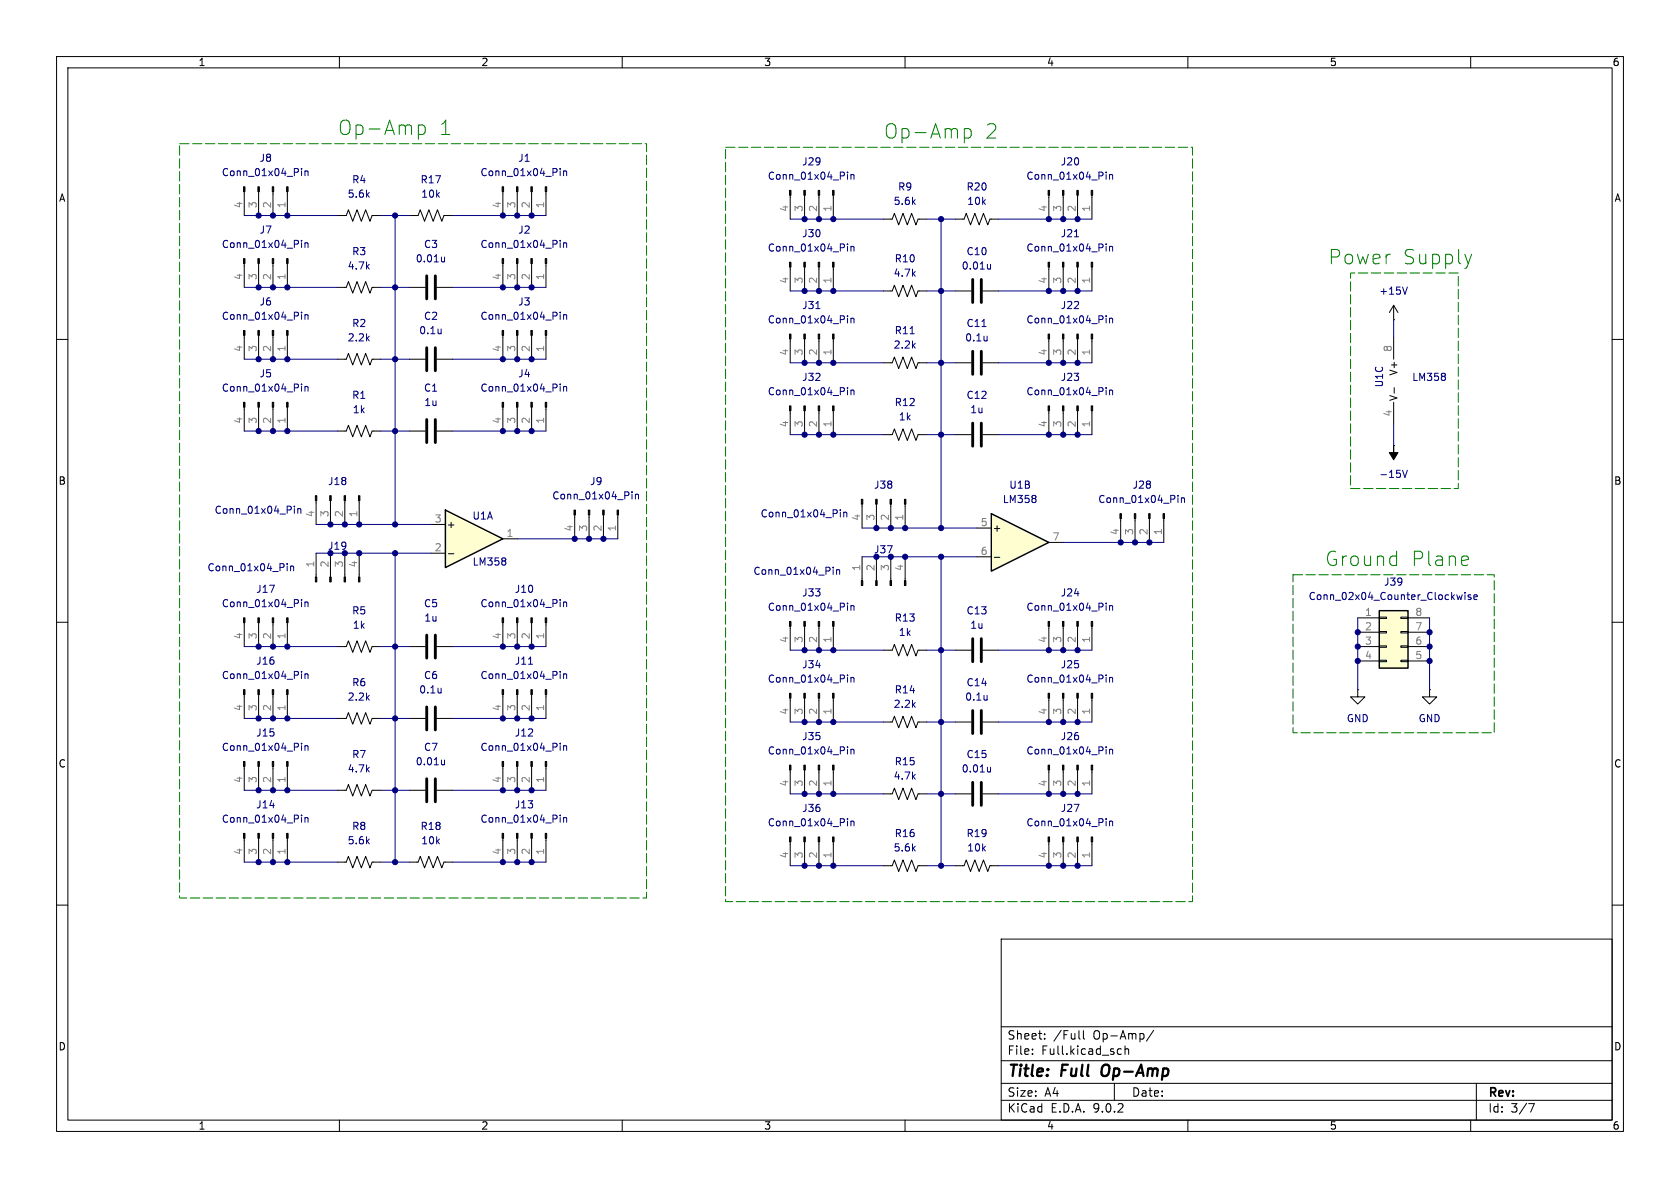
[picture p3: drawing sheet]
<svg xmlns="http://www.w3.org/2000/svg" width="297mm" height="210mm" viewBox="0 0 297 210" stroke-linecap="round" stroke-linejoin="round" font-family="sans-serif">
<g fill="none" stroke="#000" stroke-width=".18">
<path d="M10 10h277v190h-277zM12 12h273v186h-273zM60 10v2M110 10v2M160 10v2M210 10v2M260 10v2M43.2 46.6v4.2M43.2 59.3v4.2M45.7 46.6v4.2M45.7 59.3v4.2M48.3 46.6v4.2"/>
<path d="M48.3 59.3v4.2M50.8 46.6v4.2M50.8 59.3v4.2M72.4 50.8h2.8M77.2 50.8h2.8M88.9 46.6v4.2M88.9 59.3v4.2M91.4 46.6v4.2M91.4 59.3v4.2M94 46.6v4.2M94 59.3v4.2M96.5 46.6v4.2"/>
<path d="M96.5 59.3v4.2M10 60h2M72.4 63.5h2.8M72.4 76.2h2.8M77.2 63.5h2.8M77.2 76.2h2.8M88.9 72v4.2M91.4 72v4.2M94 72v4.2M96.5 72v4.2M246.4 78.7h.1M285 60h2"/>
<path d="M10 110h2M285 110h2M240 121.9v1.3h1.3l-1.3 1.3-1.2-1.3h1.2M240 121.9h.1M252.7 121.9v1.3h1.3l-1.3 1.3-1.2-1.3h1.2M252.7 121.9h.1M10 160h2M177 166h108v32h-108zM285 160h2M60 198v2M110 198v2M160 198v2"/>
<path d="M177 194.5h108M177 191.5h108M177 187.5h108M177 181.5h108M182.5 186.3v.1M182.5 185.5v.1M184.7 183.6v.1M184.7 182.8v.1M190.7 183.5l.3 .2M191.5 182.2v1.3l.2 .2M197 191.5v3M197.8 185.4l.4 .1"/>
<path d="M198.2 186.3l-.4 .1M198.9 185.5l.2-.1 .4 .1v.9M198.9 184.9v1.5M204 182.1l-1.3 2M210 198v2M260 198v2M261 191.5v6.5M270.2 195.1h1l-.6 1.5"/>
</g>
<path d="M194.9 188.5a1.5 1.5 0 0 0 0 1.6" fill="none" stroke="#000" stroke-width=".4"/>
<g fill="#000" stroke="#000" stroke-width=".18">
<path d="M43.1 58.4h.2v.9h-.2zM43.1 45.7h.2v.9h-.2zM45.6 58.4h.2v.9h-.2zM45.6 45.7h.2v.9h-.2zM48.1 58.4h.3v.9h-.3zM48.1 45.7h.3v.9h-.3zM50.7 58.4h.2v.9h-.2zM50.7 45.7h.2v.9h-.2zM88.8 58.4h.2v.9h-.2zM88.8 45.7h.2v.9h-.2zM91.3 58.4h.3v.9h-.3zM91.3 45.7h.3v.9h-.3z"/>
<path d="M93.9 58.4h.2v.9h-.2zM93.9 45.7h.2v.9h-.2zM96.4 58.4h.2v.9h-.2zM96.4 45.7h.2v.9h-.2zM88.8 71.1h.2v.9h-.2zM91.3 71.1h.3v.9h-.3zM93.9 71.1h.2v.9h-.2zM96.4 71.1h.2v.9h-.2zM246.4 78.7v1.3h.7l-.7 1.3-.8-1.3h.8z"/>
</g>
<g fill="none" stroke="#000084" stroke-width=".18">
<path d="M53.3 42.5v.1M53.3 42.9v.9M53.3 55.2v.1M53.3 55.6v.9M53.9 42.9v.9M53.9 55.6v.9M53.9 55.7l.2-.1 .3 .1 .1 .8M53.9 43l.2-.1 .3 .1 .1 .8M78 58.2v.8M78 58.9h-.1M78.6 45.5v.8M78.6 46.2l-.4 .1"/>
<path d="M99 42.5v.1M99 42.9v.9M99 55.2v.1M99 55.6v.9M99.6 55.7l.2-.1 .3 .1 .1 .8M99.6 42.9v.9M99.6 55.6v.9M99.6 43l.2-.1 .3 .1 .1 .8M99 67.9v.1M99 68.3v.9M99.6 68.3v.9M99.6 68.4l.2-.1 .3 .1 .1 .8"/>
<path d="M248 83.1l.4 1.3 .4-1.3"/>
</g>
<path d="M75.4 48.8v4M77 48.8v4M75.4 61.5v4M75.4 74.2v4M77 61.5v4M77 74.2v4" fill="none" stroke="#000" stroke-width=".51"/>
<path d="M243.8 108h5.1v10.1h-5.1z" fill="#fffed0"/>
<path d="M243.8 108h5.1v10.1h-5.1z" fill="none" stroke="#000" stroke-width=".25"/>
<g fill="none" stroke="#000" stroke-width=".18">
<path d="M43.2 33.9v4.2M45.7 33.9v4.2M48.3 33.9v4.2M50.8 33.9v4.2M59.7 38.1h1.5l.4-1 .8 2 .7-2 .8 2 .7-2 .8 2 .4-1h1.5M72.4 38.1h1.5l.4-1 .8 2 .7-2 .8 2 .7-2 .8 2 .4-1h1.5M59.7 50.8h1.5l.4-1 .8 2 .7-2 .8 2 .7-2 .8 2 .4-1h1.5M185.4 59.9v4.2M188 59.9v4.2M190.5 59.9v4.2M193 59.9v4.2M246.4 59.7v3.8"/>
<path d="M43.2 72v4.2M45.7 72v4.2M48.3 72v4.2M50.8 72v4.2M59.7 76.2h1.5l.4-1 .8 2 .7-2 .8 2 .7-2 .8 2 .4-1h1.5M59.7 63.5h1.5l.4-1 .8 2 .7-2 .8 2 .7-2 .8 2 .4-1h1.5M185.4 72.6v4.2M188 72.6v4.2M190.5 72.6v4.2M193 72.6v4.2M246.4 71.1v3.8M246.5 68.5v1"/>
<path d="M55.9 88.5v4.2M55.9 97.8v4.2M58.4 88.5v4.2M58.4 97.8v4.2M61 88.5v4.2M61 97.8v4.2M63.5 88.5v4.2M63.5 97.8v4.2M198.1 91.7v4.2M200.7 91.7v4.2M203.2 91.7v4.2M205.7 91.7v4.2"/>
<path d="M43.2 110.1v4.2M45.7 110.1v4.2M48.3 110.1v4.2M50.8 110.1v4.2M59.7 114.3h1.5l.4-1 .8 2 .7-2 .8 2 .7-2 .8 2 .4-1h1.5M72.4 114.3h2.8M77.2 114.3h2.8M139.7 110.7v4.2M142.2 110.7v4.2M144.8 110.7v4.2M147.3 110.7v4.2M156.2 114.9h1.5l.4-1 .8 2.1 .7-2.1 .8 2.1 .8-2.1 .7 2.1 .4-1.1h1.5"/>
<path d="M240 109.2h3.8M240 111.8h3.8M240 114.3h3.8M240 116.8h3.8M243.8 109.1h1.3v.2h-1.3zM243.8 111.6h1.3v.3h-1.3zM243.8 114.2h1.3v.2h-1.3zM243.8 116.7h1.3v.3h-1.3zM247.6 109.1h1.3v.2h-1.3zM247.6 111.6h1.3v.3h-1.3zM247.6 114.2h1.3v.2h-1.3zM247.6 116.7h1.3v.3h-1.3z"/>
<path d="M248.9 109.2h3.8M248.9 111.8h3.8M248.9 114.3h3.8M248.9 116.8h3.8M43.2 122.8v4.2M43.2 135.5v4.2M45.7 122.8v4.2M45.7 135.5v4.2M48.3 122.8v4.2M48.3 135.5v4.2M50.8 122.8v4.2M50.8 135.5v4.2"/>
<path d="M59.7 139.7h1.5l.4-1 .8 2 .7-2 .8 2 .7-2 .8 2 .4-1h1.5M59.7 127h1.5l.4-1 .8 2 .7-2 .8 2 .7-2 .8 2 .4-1h1.5M72.4 139.7h2.8M77.2 139.7h2.8M88.9 122.8v4.2M88.9 135.5v4.2M91.4 122.8v4.2M91.4 135.5v4.2M94 122.8v4.2M94 135.5v4.2M96.5 122.8v4.2M96.5 135.5v4.2"/>
<path d="M139.7 123.4v4.2M142.2 123.4v4.2M144.8 123.4v4.2M147.3 123.4v4.2M156.2 127.6h1.5l.4-1 .8 2.1 .7-2.1 .8 2.1 .8-2.1 .7 2.1 .4-1.1h1.5M43.2 148.2v4.2M45.7 148.2v4.2M48.3 148.2v4.2M50.8 148.2v4.2M59.7 152.4h1.5l.4-1 .8 2 .7-2 .8 2 .7-2 .8 2 .4-1h1.5M72.4 152.4h1.5l.4-1 .8 2 .7-2 .8 2 .7-2 .8 2 .4-1h1.5M88.9 148.2v4.2"/>
<path d="M91.4 148.2v4.2M94 148.2v4.2M96.5 148.2v4.2"/>
</g>
<g fill="none" stroke="#000084" stroke-width=".18">
<path d="M53.3 29.8v.1M53.3 30.2v.9M53.9 30.2v.9M53.9 30.3l.2-.1 .3 .1 .1 .8M195.5 55.8v.1M195.5 56.2v.9M196.2 56.2v.9M196.2 56.4l.1-.2 .3 .1 .1 .8M53.3 67.9v.1M53.3 68.3v.9M53.9 68.3v.9M53.9 68.4l.2-.1 .3 .1 .1 .8"/>
<path d="M195.5 68.5v.1M195.5 68.9v.9M196.2 68.9v.9M196.2 69.1l.1-.2 .3 .1 .1 .8M255.5 66.1v.3M255.5 66.6v.5M50.8 99.6v.2M52 89.5v.1M52 89.9v.8M52.6 89.9v.8M52.6 90l.2-.1 .3 .1 .1 .7M208.2 87.6v.1"/>
<path d="M208.2 88v.8M208.9 88v.8M208.9 88.1l.1-.1 .3 .1 .1 .7M50.8 100.1v.8M51.4 100.1v.8M51.4 100.2l.2-.1h.3v.8M53.3 106v.1M53.3 106.4v.9M53.3 118.7v.1M53.3 119.1v.9M53.9 106.4v.9M53.9 119.1v.9"/>
<path d="M53.9 106.5l.2-.1 .3 .1 .1 .8M53.9 119.2l.2-.1 .3 .1 .1 .8M99 118.7v.1M99 119.1v.9M99.6 119.1v.9M99.6 119.2l.2-.1 .3 .1 .1 .8M149.8 106.6v.1M149.8 107v.9M149.8 119.3v.1M149.8 119.7v.9M150.4 107v.9M150.4 119.7v.9"/>
<path d="M150.4 107.2l.2-.2 .3 .1 .1 .8M150.4 119.9l.2-.2 .3 .1 .1 .8M258.5 105.1l-.2 .9-.3-.6M259 104.7v.1M259 105.1v.9M260 105.2l-.3-.1-.2 .2 .1 .2 .4 .1v.3h-.5M260.6 105.6l.6-.2-.1-.2-.4-.1-.1 .2v.6h.5M53.3 131.4v.1M53.3 131.8v.9M53.9 131.8v.9M53.9 131.9l.2-.1 .3 .1 .1 .8M78.6 134.4v.8"/>
<path d="M78.6 135.1l-.4 .1M99 131.4v.1M99 131.8v.9M99.6 131.8v.9M99.6 131.9l.2-.1 .3 .1 .1 .8M53.3 144.1v.1M53.3 144.5v.9M53.9 144.5v.9M53.9 144.6l.2-.1 .3 .1 .1 .8M99 144.1v.1M99 144.5v.9M99.6 144.5v.9"/>
<path d="M99.6 144.6l.2-.1 .3 .1 .1 .8"/>
</g>
<g fill="#000" stroke="#000" stroke-width=".18">
<path d="M43.1 33h.2v.9h-.2zM45.6 33h.2v.9h-.2zM48.1 33h.3v.9h-.3zM50.7 33h.2v.9h-.2zM185.3 59.1h.2v.8h-.2zM187.8 59.1h.3v.8h-.3zM190.4 59.1h.2v.8h-.2zM192.9 59.1h.3v.8h-.3zM43.1 71.1h.2v.9h-.2zM45.6 71.1h.2v.9h-.2zM48.1 71.1h.3v.9h-.3zM50.7 71.1h.2v.9h-.2z"/>
<path d="M185.3 71.8h.2v.8h-.2zM187.8 71.8h.3v.8h-.3zM190.4 71.8h.2v.8h-.2zM192.9 71.8h.3v.8h-.3zM55.8 87.6h.2v.9h-.2zM58.3 87.6h.2v.9h-.2zM60.8 87.6h.3v.9h-.3zM63.4 87.6h.2v.9h-.2zM198 90.8h.2v.9h-.2zM200.5 90.8h.3v.9h-.3zM203.1 90.8h.2v.9h-.2zM205.6 90.8h.3v.9h-.3z"/>
<path d="M43.1 109.2h.2v.9h-.2zM45.6 109.2h.2v.9h-.2zM48.1 109.2h.3v.9h-.3zM50.7 109.2h.2v.9h-.2zM55.8 102h.2v.9h-.2zM58.3 102h.2v.9h-.2zM60.8 102h.3v.9h-.3zM63.4 102h.2v.9h-.2zM139.6 109.9h.2v.8h-.2zM142.1 109.9h.3v.8h-.3zM144.7 109.9h.2v.8h-.2zM147.2 109.9h.2v.8h-.2z"/>
<path d="M43.1 121.9h.2v.9h-.2zM43.1 134.6h.2v.9h-.2zM45.6 121.9h.2v.9h-.2zM45.6 134.6h.2v.9h-.2zM48.1 121.9h.3v.9h-.3zM48.1 134.6h.3v.9h-.3zM50.7 121.9h.2v.9h-.2zM50.7 134.6h.2v.9h-.2zM88.8 134.6h.2v.9h-.2zM88.8 121.9h.2v.9h-.2zM91.3 134.6h.3v.9h-.3zM91.3 121.9h.3v.9h-.3z"/>
<path d="M93.9 134.6h.2v.9h-.2zM93.9 121.9h.2v.9h-.2zM96.4 134.6h.2v.9h-.2zM96.4 121.9h.2v.9h-.2zM139.6 122.6h.2v.8h-.2zM142.1 122.6h.3v.8h-.3zM144.7 122.6h.2v.8h-.2zM147.2 122.6h.2v.8h-.2zM43.1 147.3h.2v.9h-.2zM45.6 147.3h.2v.9h-.2zM48.1 147.3h.3v.9h-.3zM50.7 147.3h.2v.9h-.2z"/>
<path d="M88.8 147.3h.2v.9h-.2zM91.3 147.3h.3v.9h-.3zM93.9 147.3h.2v.9h-.2zM96.4 147.3h.2v.9h-.2z"/>
</g>
<path d="M75.4 112.3v4M77 112.3v4M75.4 137.7v4M77 137.7v4" fill="none" stroke="#000" stroke-width=".51"/>
<path d="M93.4 117.4h.8" fill="none" stroke="#000080" stroke-width=".18"/>
<path d="M78.7 90.2l10.2 5.1-10.2 5z" fill="#fffed0"/>
<path d="M78.7 90.2l10.2 5.1-10.2 5z" fill="none" stroke="#000" stroke-width=".25"/>
<g fill="none" stroke="#000" stroke-width=".18">
<path d="M88.9 33.9v4.2M91.4 33.9v4.2M94 33.9v4.2M96.5 33.9v4.2M139.7 34.5v4.2M142.2 34.5v4.2M144.8 34.5v4.2M147.3 34.5v4.2M156.2 38.7h1.5l.4-1 .8 2.1 .7-2.1 .8 2.1 .8-2.1 .7 2.1 .4-1.1h1.5M168.9 38.7h1.5l.4-1 .8 2.1 .7-2.1 .8 2.1 .8-2.1 .7 2.1 .4-1.1h1.5M185.4 34.5v4.2M188 34.5v4.2"/>
<path d="M190.5 34.5v4.2M193 34.5v4.2M139.7 47.2v4.2M139.7 59.9v4.2M142.2 47.2v4.2M142.2 59.9v4.2M144.8 47.2v4.2M144.8 59.9v4.2M147.3 47.2v4.2M147.3 59.9v4.2M156.2 51.4h1.5l.4-1 .8 2.1 .7-2.1 .8 2.1 .8-2.1 .7 2.1 .4-1.1h1.5M168.9 51.4h2.8"/>
<path d="M173.7 51.4h2.8M185.4 47.2v4.2M188 47.2v4.2M190.5 47.2v4.2M193 47.2v4.2M246.4 56.5h.1M246.4 54l-.8 1.2M246.4 54l.7 1.2M246.4 54v2.5M139.7 72.6v4.2M142.2 72.6v4.2M144.8 72.6v4.2"/>
<path d="M147.3 72.6v4.2M156.2 76.8h1.5l.4-1 .8 2.1 .7-2.1 .8 2.1 .8-2.1 .7 2.1 .4-1.1h1.5M156.2 64.1h1.5l.4-1 .8 2.1 .7-2.1 .8 2.1 .8-2.1 .7 2.1 .4-1.1h1.5M168.9 76.8h2.8M168.9 64.1h2.8M173.7 76.8h2.8M173.7 64.1h2.8M76.2 92.7h2.5M76.2 97.8h2.5M79.3 97.9h.9M88.9 95.3h2.5M101.6 91v4.3"/>
<path d="M104.1 91v4.3M106.7 91v4.3M109.2 91v4.3M152.4 89.1v4.2M152.4 98.4v4.2M154.9 89.1v4.2M154.9 98.4v4.2M157.5 89.1v4.2M157.5 98.4v4.2M160 89.1v4.2M160 98.4v4.2M88.9 110.1v4.2"/>
<path d="M91.4 110.1v4.2M94 110.1v4.2M96.5 110.1v4.2M168.9 114.9h2.8M173.7 114.9h2.8M185.4 110.7v4.2M188 110.7v4.2M190.5 110.7v4.2M193 110.7v4.2M72.4 127h2.8M77.2 127h2.8M139.7 136.1v4.2"/>
<path d="M142.2 136.1v4.2M144.8 136.1v4.2M147.3 136.1v4.2M168.9 127.6h2.8M173.7 127.6h2.8M185.4 123.4v4.2M185.4 136.1v4.2M188 123.4v4.2M188 136.1v4.2M190.5 123.4v4.2M190.5 136.1v4.2M193 123.4v4.2"/>
<path d="M193 136.1v4.2M139.7 148.8v4.2M142.2 148.8v4.2M144.8 148.8v4.2M147.3 148.8v4.2M156.2 140.3h1.5l.4-1 .8 2.1 .7-2.1 .8 2.1 .8-2.1 .7 2.1 .4-1.1h1.5M156.2 153h1.5l.4-1 .8 2.1 .7-2.1 .8 2.1 .8-2.1 .7 2.1 .4-1.1h1.5M168.9 153h1.5l.4-1 .8 2.1 .7-2.1 .8 2.1 .8-2.1 .7 2.1 .4-1.1h1.5M168.9 140.3h2.8M173.7 140.3h2.8M185.4 148.8v4.2M188 148.8v4.2"/>
<path d="M190.5 148.8v4.2M193 148.8v4.2"/>
</g>
<g fill="none" stroke="#000084" stroke-width=".18">
<path d="M99 29.8v.1M99 30.2v.9M99.6 30.2v.9M99.6 30.3l.2-.1 .3 .1 .1 .8M149.8 30.4v.1M149.8 30.8v.9M150.4 30.8v.9M150.4 31l.2-.2 .3 .1 .1 .8M195.5 30.4v.1M195.5 30.8v.9M196.2 30.8v.9M196.2 31l.1-.2 .3 .1 .1 .8"/>
<path d="M149.8 43.1v.1M149.8 43.5v.9M149.8 55.8v.1M149.8 56.2v.9M150.4 43.5v.9M150.4 56.2v.9M150.4 43.7l.2-.2 .3 .1 .1 .8M150.4 56.4l.2-.2 .3 .1 .1 .8M174.5 59.4v.9M175.1 46.7v.9M175.1 47.4l-.4 .2M195.5 43.1v.1"/>
<path d="M195.5 43.5v.9M196.2 43.7l.1-.2 .3 .1 .1 .8M196.2 43.5v.9M248.8 50.7l-.4 1.3M149.8 68.5v.1M149.8 68.9v.9M150.4 68.9v.9M150.4 69.1l.2-.2 .3 .1 .1 .8M174.5 60.1l-.1 .1M89.4 98.7v.3M89.4 99.3v.5M111.7 86.9v.2"/>
<path d="M111.7 87.4v.8M112.3 87.4v.8M112.3 87.5l.2-.1h.3l.1 .8M148.6 90.1v.1M148.6 90.5v.9M149.2 90.5v.9M149.2 90.7l.1-.2 .3 .1 .1 .8M99 106v.1M99 106.4v.9M99.6 106.4v.9M99.6 106.5l.2-.1 .3 .1 .1 .8M147.3 100.3v.1"/>
<path d="M147.3 100.7v.8M147.9 100.7v.8M147.9 100.8l.2-.1 .3 .1v.7M195.5 106.6v.1M195.5 107v.9M195.5 119.3v.1M195.5 119.7v.9M196.2 107v.9M196.2 119.7v.9M196.2 107.2l.1-.2 .3 .1 .1 .8M196.2 119.9l.1-.2 .3 .1 .1 .8M78 121.7v.8"/>
<path d="M78 122.4h-.1M149.8 132v.1M149.8 132.4v.9M150.4 132.4v.9M150.4 132.6l.2-.2 .3 .1 .1 .8M174.5 122.9v.9M174.5 123.6l-.1 .1M175.1 135.6v.9M175.1 136.3l-.4 .2M195.5 132v.1M195.5 132.4v.9M196.2 132.6l.1-.2 .3 .1 .1 .8"/>
<path d="M196.2 132.4v.9M149.8 144.7v.1M149.8 145.1v.9M150.4 145.1v.9M150.4 145.3l.2-.2 .3 .1 .1 .8M195.5 144.7v.1M195.5 145.1v.9M196.2 145.3l.1-.2 .3 .1 .1 .8M196.2 145.1v.9"/>
</g>
<g fill="none" stroke="#000" stroke-width=".51">
<path d="M172 49.4v4.1M173.5 49.4v4.1M172 62.1v4.1M172 74.8v4.1M173.5 62.1v4.1M173.5 74.8v4.1M172 112.9v4.1M173.5 112.9v4.1M75.4 125v4M77 125v4M172 125.6v4.1M172 138.3v4.1"/>
<path d="M173.5 125.6v4.1M173.5 138.3v4.1"/>
</g>
<g fill="#000" stroke="#000" stroke-width=".18">
<path d="M88.8 33h.2v.9h-.2zM91.3 33h.3v.9h-.3zM93.9 33h.2v.9h-.2zM96.4 33h.2v.9h-.2zM139.6 33.7h.2v.8h-.2zM142.1 33.7h.3v.8h-.3zM144.7 33.7h.2v.8h-.2zM147.2 33.7h.2v.8h-.2zM185.3 33.7h.2v.8h-.2zM187.8 33.7h.3v.8h-.3zM190.4 33.7h.2v.8h-.2zM192.9 33.7h.3v.8h-.3z"/>
<path d="M139.6 59.1h.2v.8h-.2zM139.6 46.4h.2v.8h-.2zM142.1 59.1h.3v.8h-.3zM142.1 46.4h.3v.8h-.3zM144.7 59.1h.2v.8h-.2zM144.7 46.4h.2v.8h-.2zM147.2 59.1h.2v.8h-.2zM147.2 46.4h.2v.8h-.2zM185.3 46.4h.2v.8h-.2zM187.8 46.4h.3v.8h-.3zM190.4 46.4h.2v.8h-.2zM192.9 46.4h.3v.8h-.3z"/>
<path d="M139.6 71.8h.2v.8h-.2zM142.1 71.8h.3v.8h-.3zM144.7 71.8h.2v.8h-.2zM147.2 71.8h.2v.8h-.2zM101.5 90.2h.2v.8h-.2zM104 90.2h.3v.8h-.3zM106.6 90.2h.2v.8h-.2zM109.1 90.2h.2v.8h-.2zM152.3 88.3h.2v.8h-.2zM154.8 88.3h.3v.8h-.3zM157.4 88.3h.2v.8h-.2zM159.9 88.3h.2v.8h-.2z"/>
<path d="M88.8 109.2h.2v.9h-.2zM91.3 109.2h.3v.9h-.3zM93.9 109.2h.2v.9h-.2zM96.4 109.2h.2v.9h-.2zM152.3 102.6h.2v.9h-.2zM154.8 102.6h.3v.9h-.3zM157.4 102.6h.2v.9h-.2zM159.9 102.6h.2v.9h-.2zM185.3 109.9h.2v.8h-.2zM187.8 109.9h.3v.8h-.3zM190.4 109.9h.2v.8h-.2zM192.9 109.9h.3v.8h-.3z"/>
<path d="M139.6 135.3h.2v.8h-.2zM142.1 135.3h.3v.8h-.3zM144.7 135.3h.2v.8h-.2zM147.2 135.3h.2v.8h-.2zM185.3 135.3h.2v.8h-.2zM185.3 122.6h.2v.8h-.2zM187.8 135.3h.3v.8h-.3zM187.8 122.6h.3v.8h-.3zM190.4 135.3h.2v.8h-.2zM190.4 122.6h.2v.8h-.2zM192.9 135.3h.3v.8h-.3zM192.9 122.6h.3v.8h-.3z"/>
<path d="M139.6 148h.2v.8h-.2zM142.1 148h.3v.8h-.3zM144.7 148h.2v.8h-.2zM147.2 148h.2v.8h-.2zM185.3 148h.2v.8h-.2zM187.8 148h.3v.8h-.3zM190.4 148h.2v.8h-.2zM192.9 148h.3v.8h-.3z"/>
</g>
<path d="M144.2 54.6h.8M160.9 59h.7M173.6 57.7h.7M190 41.9h.7" fill="none" stroke="#000080" stroke-width=".18"/>
<path d="M175.3 90.8l10.1 5.1-10.1 5.1z" fill="#fffed0"/>
<path d="M175.3 90.8l10.1 5.1-10.1 5.1z" fill="none" stroke="#000" stroke-width=".25"/>
<path d="M172.7 93.3h2.6M172.7 98.4h2.6M175.8 98.5h1M185.4 95.9h2.6" fill="none" stroke="#000" stroke-width=".18"/>
<path d="M183.1 87.7v.3M183.1 88.2v.5" fill="none" stroke="#000084" stroke-width=".18"/>
<g fill="none" stroke="#000080" stroke-width=".18">
<path d="M43.2 38.1h16.5M67.3 38.1h5.1M69.8 38.1v54.6M80 38.1h16.5M139.7 38.7h16.5M163.8 38.7h5.1M166.4 38.7v54.6M176.5 38.7h16.5M43.2 50.8h16.5M67.3 50.8h5.1M80 50.8h16.5M139.7 51.4h16.5"/>
<path d="M163.8 51.4h5.1M176.5 51.4h16.5M246.4 56.5v3.2M43.2 76.2h16.5M43.2 63.5h16.5M67.3 76.2h5.1M67.3 63.5h5.1M80 76.2h16.5M80 63.5h16.5M139.7 76.8h16.5M139.7 64.1h16.5M163.8 76.8h5.1"/>
<path d="M163.8 64.1h5.1M176.5 76.8h16.5M176.5 64.1h16.5M246.4 74.9v3.8M55.9 97.8h2.5M55.9 92.7h20.3M61 97.8h15.2M69.8 97.8v54.6M91.4 95.3h17.8M152.4 93.3h20.3M152.4 98.4h2.5M157.5 98.4h15.2"/>
<path d="M166.4 98.4v54.6M188 95.9h17.7M43.2 114.3h16.5M67.3 114.3h5.1M80 114.3h16.5M139.7 114.9h16.5M163.8 114.9h5.1M176.5 114.9h16.5M240 109.2v12.7M252.7 109.2v12.7M43.2 127h16.5M43.2 139.7h16.5"/>
<path d="M67.3 127h5.1M67.3 139.7h5.1M80 127h16.5M80 139.7h16.5M139.7 127.6h16.5M163.8 127.6h5.1M176.5 127.6h16.5M43.2 152.4h16.5M67.3 152.4h5.1M80 152.4h16.5M139.7 153h16.5M139.7 140.3h16.5"/>
<path d="M163.8 153h5.1M163.8 140.3h5.1M176.5 153h16.5M176.5 140.3h16.5"/>
</g>
<path d="M74 22.2l.7-.1 .5 .5v.7l-.3 .4-.2 .1-.7-.1M170.5 22.8l.7-.1 .5 .5v.7l-.3 .4-.2 .1-.7-.1M260.2 44.9l-.6 1.7M259.5 98.4l.1 .5-1.2 .2" fill="none" stroke="#008000" stroke-width=".18"/>
<path d="M31.7 25.4h82.6v133.4h-82.6zM128.3 26h82.5v133.4h-82.5zM238.8 48.3h19v38.1h-19zM228.6 101.6h35.6v27.9h-35.6z" fill="none" stroke="#008000" stroke-width=".18" stroke-dasharray="1.7 .6"/>
<g fill="#000080" stroke="#000080" stroke-width=".18">
<circle cx="69.8" cy="38.1" r=".46"/>
<circle cx="88.9" cy="50.8" r=".46"/>
<circle cx="91.4" cy="50.8" r=".46"/>
<circle cx="88.9" cy="63.5" r=".46"/>
<circle cx="91.4" cy="63.5" r=".46"/>
<circle cx="94" cy="63.5" r=".46"/>
<circle cx="94" cy="50.8" r=".46"/>
<circle cx="45.7" cy="50.8" r=".46"/>
<circle cx="48.3" cy="50.8" r=".46"/>
<circle cx="50.8" cy="50.8" r=".46"/>
<circle cx="50.8" cy="38.1" r=".46"/>
<circle cx="69.8" cy="50.8" r=".46"/>
<circle cx="48.3" cy="38.1" r=".46"/>
<circle cx="45.7" cy="38.1" r=".46"/>
<circle cx="94" cy="38.1" r=".46"/>
<circle cx="91.4" cy="38.1" r=".46"/>
<circle cx="88.9" cy="38.1" r=".46"/>
<circle cx="106.7" cy="95.3" r=".46"/>
<circle cx="94" cy="76.2" r=".46"/>
<circle cx="101.6" cy="95.3" r=".46"/>
<circle cx="104.1" cy="95.3" r=".46"/>
<circle cx="48.3" cy="76.2" r=".46"/>
<circle cx="69.8" cy="63.5" r=".46"/>
<circle cx="50.8" cy="63.5" r=".46"/>
<circle cx="45.7" cy="63.5" r=".46"/>
<circle cx="48.3" cy="63.5" r=".46"/>
<circle cx="45.7" cy="152.4" r=".46"/>
<circle cx="48.3" cy="139.7" r=".46"/>
<circle cx="48.3" cy="152.4" r=".46"/>
<circle cx="45.7" cy="139.7" r=".46"/>
<circle cx="50.8" cy="139.7" r=".46"/>
<circle cx="69.8" cy="127" r=".46"/>
<circle cx="69.8" cy="139.7" r=".46"/>
<circle cx="50.8" cy="127" r=".46"/>
<circle cx="50.8" cy="114.3" r=".46"/>
<circle cx="48.3" cy="114.3" r=".46"/>
<circle cx="45.7" cy="127" r=".46"/>
<circle cx="48.3" cy="127" r=".46"/>
<circle cx="45.7" cy="114.3" r=".46"/>
<circle cx="50.8" cy="152.4" r=".46"/>
<circle cx="91.4" cy="76.2" r=".46"/>
<circle cx="88.9" cy="76.2" r=".46"/>
<circle cx="69.8" cy="76.2" r=".46"/>
<circle cx="61" cy="92.7" r=".46"/>
<circle cx="45.7" cy="76.2" r=".46"/>
<circle cx="58.4" cy="92.7" r=".46"/>
<circle cx="50.8" cy="76.2" r=".46"/>
<circle cx="69.8" cy="92.7" r=".46"/>
<circle cx="63.5" cy="97.8" r=".46"/>
<circle cx="63.5" cy="92.7" r=".46"/>
<circle cx="88.9" cy="127" r=".46"/>
<circle cx="94" cy="127" r=".46"/>
<circle cx="91.4" cy="127" r=".46"/>
<circle cx="94" cy="114.3" r=".46"/>
<circle cx="91.4" cy="114.3" r=".46"/>
<circle cx="94" cy="139.7" r=".46"/>
<circle cx="88.9" cy="139.7" r=".46"/>
<circle cx="91.4" cy="139.7" r=".46"/>
<circle cx="69.8" cy="152.4" r=".46"/>
<circle cx="91.4" cy="152.4" r=".46"/>
<circle cx="88.9" cy="152.4" r=".46"/>
<circle cx="94" cy="152.4" r=".46"/>
<circle cx="88.9" cy="114.3" r=".46"/>
<circle cx="58.4" cy="97.8" r=".46"/>
<circle cx="61" cy="97.8" r=".46"/>
<circle cx="69.8" cy="97.8" r=".46"/>
<circle cx="69.8" cy="114.3" r=".46"/>
<circle cx="166.4" cy="153" r=".46"/>
<circle cx="185.4" cy="153" r=".46"/>
<circle cx="185.4" cy="140.3" r=".46"/>
<circle cx="190.5" cy="140.3" r=".46"/>
<circle cx="188" cy="140.3" r=".46"/>
<circle cx="185.4" cy="127.6" r=".46"/>
<circle cx="188" cy="127.6" r=".46"/>
<circle cx="190.5" cy="127.6" r=".46"/>
<circle cx="188" cy="153" r=".46"/>
<circle cx="190.5" cy="153" r=".46"/>
<circle cx="166.4" cy="140.3" r=".46"/>
<circle cx="142.2" cy="64.1" r=".46"/>
<circle cx="147.3" cy="64.1" r=".46"/>
<circle cx="144.8" cy="64.1" r=".46"/>
<circle cx="142.2" cy="38.7" r=".46"/>
<circle cx="142.2" cy="51.4" r=".46"/>
<circle cx="147.3" cy="51.4" r=".46"/>
<circle cx="144.8" cy="51.4" r=".46"/>
<circle cx="144.8" cy="38.7" r=".46"/>
<circle cx="166.4" cy="64.1" r=".46"/>
<circle cx="147.3" cy="76.8" r=".46"/>
<circle cx="144.8" cy="76.8" r=".46"/>
<circle cx="142.2" cy="76.8" r=".46"/>
<circle cx="142.2" cy="114.9" r=".46"/>
<circle cx="147.3" cy="114.9" r=".46"/>
<circle cx="154.9" cy="98.4" r=".46"/>
<circle cx="144.8" cy="114.9" r=".46"/>
<circle cx="154.9" cy="93.3" r=".46"/>
<circle cx="157.5" cy="93.3" r=".46"/>
<circle cx="157.5" cy="98.4" r=".46"/>
<circle cx="142.2" cy="127.6" r=".46"/>
<circle cx="144.8" cy="127.6" r=".46"/>
<circle cx="160" cy="98.4" r=".46"/>
<circle cx="160" cy="93.3" r=".46"/>
<circle cx="252.7" cy="111.8" r=".46"/>
<circle cx="252.7" cy="114.3" r=".46"/>
<circle cx="252.7" cy="116.8" r=".46"/>
<circle cx="190.5" cy="51.4" r=".46"/>
<circle cx="188" cy="51.4" r=".46"/>
<circle cx="190.5" cy="64.1" r=".46"/>
<circle cx="185.4" cy="51.4" r=".46"/>
<circle cx="198.1" cy="95.9" r=".46"/>
<circle cx="240" cy="116.8" r=".46"/>
<circle cx="240" cy="114.3" r=".46"/>
<circle cx="240" cy="111.8" r=".46"/>
<circle cx="200.7" cy="95.9" r=".46"/>
<circle cx="203.2" cy="95.9" r=".46"/>
<circle cx="166.4" cy="51.4" r=".46"/>
<circle cx="147.3" cy="38.7" r=".46"/>
<circle cx="166.4" cy="38.7" r=".46"/>
<circle cx="166.4" cy="76.8" r=".46"/>
<circle cx="188" cy="38.7" r=".46"/>
<circle cx="190.5" cy="38.7" r=".46"/>
<circle cx="185.4" cy="38.7" r=".46"/>
<circle cx="166.4" cy="98.4" r=".46"/>
<circle cx="190.5" cy="76.8" r=".46"/>
<circle cx="166.4" cy="93.3" r=".46"/>
<circle cx="166.4" cy="114.9" r=".46"/>
<circle cx="188" cy="76.8" r=".46"/>
<circle cx="188" cy="64.1" r=".46"/>
<circle cx="185.4" cy="64.1" r=".46"/>
<circle cx="185.4" cy="76.8" r=".46"/>
<circle cx="166.4" cy="127.6" r=".46"/>
<circle cx="185.4" cy="114.9" r=".46"/>
<circle cx="190.5" cy="114.9" r=".46"/>
<circle cx="188" cy="114.9" r=".46"/>
<circle cx="144.8" cy="153" r=".46"/>
<circle cx="144.8" cy="140.3" r=".46"/>
<circle cx="142.2" cy="153" r=".46"/>
<circle cx="142.2" cy="140.3" r=".46"/>
<circle cx="147.3" cy="153" r=".46"/>
<circle cx="147.3" cy="127.6" r=".46"/>
<circle cx="147.3" cy="140.3" r=".46"/>
</g>
<g font-size="3.5" fill="#008000">
<text x="59.7" y="24.1">Op-Amp</text>
<text x="77.6" y="24.1">1</text>
<text x="156.2" y="24.7">Op-Amp</text>
<text x="174.1" y="24.7">2</text>
<text x="234.8" y="47">Power</text>
<text x="247.9" y="47">Supply</text>
<text x="234.2" y="100.3">Ground</text>
<text x="249.4" y="100.3">Plane</text>
</g>
<g font-size="2.8">
<text x="178" y="190.9">Title:</text>
<text x="187.7" y="190.9">Full</text>
<text x="195.6" y="190.9">Op-Amp</text>
</g>
<g font-size="2.1">
<text x="178" y="184">Sheet:</text>
<text x="186.2" y="184">/Full</text>
<text x="193.3" y="184">Op-Amp/</text>
<text x="178" y="186.7">File:</text>
<text x="184.1" y="186.7">Full.kicad_sch</text>
<text x="178" y="196.9">KiCad</text>
<text x="178" y="194.1">Size:</text>
<text x="184.7" y="194.1">A4</text>
<text x="185.7" y="196.9">E.D.A.</text>
<text x="193.3" y="196.9">9.0.2</text>
<text x="200" y="194.1">Date:</text>
<text x="263" y="194.3">Rev:</text>
<text x="263" y="196.9">Id:</text>
<text x="267.1" y="196.9">3/7</text>
</g>
<g font-size="1.8">
<text x="35" y="11.9">1</text>
<text x="85" y="11.9">2</text>
<text x="135" y="11.9">3</text>
<text x="185" y="11.9">4</text>
<text x="235" y="11.9">5</text>
<text x="285" y="11.9">6</text>
<text x="10.3" y="35.9">A</text>
<text x="285.3" y="35.9">A</text>
<text x="247.2" y="71" transform="rotate(-90 247.2 71)">V-</text>
<text x="247.2" y="66.5" transform="rotate(-90 247.2 66.5)">V+</text>
<text x="10.3" y="85.9">B</text>
<text x="285.3" y="85.9">B</text>
<text x="78.9" y="93.6">+</text>
<text x="175.4" y="94.2">+</text>
<text x="10.3" y="135.9">C</text>
<text x="285.3" y="135.9">C</text>
<text x="10.3" y="185.9">D</text>
<text x="285.3" y="185.9">D</text>
<text x="35" y="199.9">1</text>
<text x="85" y="199.9">2</text>
<text x="135" y="199.9">3</text>
<text x="185" y="199.9">4</text>
<text x="235" y="199.9">5</text>
<text x="285" y="199.9">6</text>
</g>
<g font-size="1.8" fill="#000080">
<text x="45.8" y="28.8">J8</text>
<text x="91.5" y="28.8">J1</text>
<text x="141.7" y="29.4">J29</text>
<text x="187.4" y="29.4">J20</text>
<text x="62.2" y="32.6">R4</text>
<text x="74.3" y="32.6">R17</text>
<text x="158.7" y="33.9">R9</text>
<text x="170.8" y="33.9">R20</text>
<text x="45.8" y="41.5">J7</text>
<text x="91.5" y="41.5">J2</text>
<text x="62.2" y="45.3">R3</text>
<text x="74.9" y="44">C3</text>
<text x="141.7" y="42.1">J30</text>
<text x="158.1" y="46.6">R10</text>
<text x="170.8" y="45.3">C10</text>
<text x="187.4" y="42.1">J21</text>
<text x="45.8" y="54.2">J6</text>
<text x="62.2" y="58">R2</text>
<text x="74.9" y="56.7">C2</text>
<text x="91.5" y="54.2">J3</text>
<text x="141.7" y="54.8">J31</text>
<text x="158.1" y="59.3">R11</text>
<text x="170.8" y="58">C11</text>
<text x="187.4" y="54.8">J22</text>
<text x="45.8" y="66.9">J5</text>
<text x="62.2" y="70.7">R1</text>
<text x="74.9" y="69.4">C1</text>
<text x="91.5" y="66.9">J4</text>
<text x="141.7" y="67.5">J32</text>
<text x="158.1" y="72">R12</text>
<text x="170.8" y="70.7">C12</text>
<text x="187.4" y="67.5">J23</text>
<text x="244.7" y="68.6" transform="rotate(-90 244.7 68.6)">U1C</text>
<text x="57.9" y="86">J18</text>
<text x="104.2" y="86">J9</text>
<text x="154.4" y="86.6">J38</text>
<text x="178.3" y="86.6">U1B</text>
<text x="200.1" y="86.6">J28</text>
<text x="83.4" y="92">U1A</text>
<text x="57.9" y="97.4">J19</text>
<text x="154.4" y="98">J37</text>
<text x="45.2" y="105">J17</text>
<text x="74.9" y="107.5">C5</text>
<text x="90.9" y="105">J10</text>
<text x="141.7" y="105.6">J33</text>
<text x="187.4" y="105.6">J24</text>
<text x="244.6" y="103.7">J39</text>
<text x="62.2" y="108.8">R5</text>
<text x="158.1" y="110.1">R13</text>
<text x="170.8" y="108.8">C13</text>
<text x="45.2" y="117.7">J16</text>
<text x="90.9" y="117.7">J11</text>
<text x="141.7" y="118.3">J34</text>
<text x="187.4" y="118.3">J25</text>
<text x="62.2" y="121.5">R6</text>
<text x="74.9" y="120.2">C6</text>
<text x="158.1" y="122.8">R14</text>
<text x="170.8" y="121.5">C14</text>
<text x="45.2" y="130.4">J15</text>
<text x="90.9" y="130.4">J12</text>
<text x="141.7" y="131">J35</text>
<text x="187.4" y="131">J26</text>
<text x="62.2" y="134.2">R7</text>
<text x="74.9" y="132.9">C7</text>
<text x="158.1" y="135.5">R15</text>
<text x="170.8" y="134.2">C15</text>
<text x="45.2" y="143.1">J14</text>
<text x="90.9" y="143.1">J13</text>
<text x="141.7" y="143.7">J36</text>
<text x="187.4" y="143.7">J27</text>
<text x="62.2" y="146.9">R8</text>
<text x="74.3" y="146.9">R18</text>
<text x="158.1" y="148.2">R16</text>
<text x="170.8" y="148.2">R19</text>
</g>
<g font-size="1.8" fill="#000084">
<text x="39.1" y="31.3">Conn_01x04_Pin</text>
<text x="61.4" y="35.2">5.6k</text>
<text x="74.4" y="35.2">10k</text>
<text x="84.8" y="31.3">Conn_01x04_Pin</text>
<text x="135.6" y="32">Conn_01x04_Pin</text>
<text x="181.4" y="32">Conn_01x04_Pin</text>
<text x="157.9" y="36.4">5.6k</text>
<text x="170.9" y="36.4">10k</text>
<text x="39.1" y="44">Conn_01x04_Pin</text>
<text x="61.4" y="47.9">4.7k</text>
<text x="73.4" y="46.6">0.01u</text>
<text x="84.8" y="44">Conn_01x04_Pin</text>
<text x="135.6" y="44.7">Conn_01x04_Pin</text>
<text x="169.9" y="47.9">0.01u</text>
<text x="181.4" y="44.7">Conn_01x04_Pin</text>
<text x="157.9" y="49.1">4.7k</text>
<text x="243.7" y="52.3">+15V</text>
<text x="39.1" y="56.7">Conn_01x04_Pin</text>
<text x="74" y="59.3">0.1u</text>
<text x="84.8" y="56.7">Conn_01x04_Pin</text>
<text x="135.6" y="57.4">Conn_01x04_Pin</text>
<text x="181.4" y="57.4">Conn_01x04_Pin</text>
<text x="61.4" y="60.6">2.2k</text>
<text x="157.9" y="61.8">2.2k</text>
<text x="170.5" y="60.6">0.1u</text>
<text x="39.1" y="69.4">Conn_01x04_Pin</text>
<text x="74.9" y="72">1u</text>
<text x="84.8" y="69.4">Conn_01x04_Pin</text>
<text x="135.6" y="70.1">Conn_01x04_Pin</text>
<text x="181.4" y="70.1">Conn_01x04_Pin</text>
<text x="249.6" y="67.5">LM358</text>
<text x="62.3" y="73.3">1k</text>
<text x="158.8" y="74.5">1k</text>
<text x="171.4" y="73.3">1u</text>
<text x="97.5" y="88.5">Conn_01x04_Pin</text>
<text x="177.2" y="89.1">LM358</text>
<text x="194.1" y="89.1">Conn_01x04_Pin</text>
<text x="243.7" y="84.7">-15V</text>
<text x="37.8" y="91">Conn_01x04_Pin</text>
<text x="134.4" y="91.7">Conn_01x04_Pin</text>
<text x="36.6" y="101.2">Conn_01x04_Pin</text>
<text x="83.5" y="100.2">LM358</text>
<text x="133.1" y="101.8">Conn_01x04_Pin</text>
<text x="39.1" y="107.5">Conn_01x04_Pin</text>
<text x="84.8" y="107.5">Conn_01x04_Pin</text>
<text x="231.3" y="106.3">Conn_02x04_Counter_Clockwise</text>
<text x="62.3" y="111.4">1k</text>
<text x="74.9" y="110.1">1u</text>
<text x="135.6" y="108.2">Conn_01x04_Pin</text>
<text x="158.8" y="112.6">1k</text>
<text x="171.4" y="111.4">1u</text>
<text x="181.4" y="108.2">Conn_01x04_Pin</text>
<text x="39.1" y="120.2">Conn_01x04_Pin</text>
<text x="61.4" y="124.1">2.2k</text>
<text x="74" y="122.8">0.1u</text>
<text x="84.8" y="120.2">Conn_01x04_Pin</text>
<text x="135.6" y="120.9">Conn_01x04_Pin</text>
<text x="157.9" y="125.3">2.2k</text>
<text x="170.5" y="124.1">0.1u</text>
<text x="181.4" y="120.9">Conn_01x04_Pin</text>
<text x="238" y="127.9">GND</text>
<text x="250.7" y="127.9">GND</text>
<text x="39.1" y="132.9">Conn_01x04_Pin</text>
<text x="61.4" y="136.8">4.7k</text>
<text x="73.4" y="135.5">0.01u</text>
<text x="84.8" y="132.9">Conn_01x04_Pin</text>
<text x="135.6" y="133.6">Conn_01x04_Pin</text>
<text x="169.9" y="136.8">0.01u</text>
<text x="181.4" y="133.6">Conn_01x04_Pin</text>
<text x="157.9" y="138">4.7k</text>
<text x="39.1" y="145.6">Conn_01x04_Pin</text>
<text x="61.4" y="149.5">5.6k</text>
<text x="74.4" y="149.5">10k</text>
<text x="84.8" y="145.6">Conn_01x04_Pin</text>
<text x="135.6" y="146.3">Conn_01x04_Pin</text>
<text x="181.4" y="146.3">Conn_01x04_Pin</text>
<text x="157.9" y="150.7">5.6k</text>
<text x="170.9" y="150.7">10k</text>
</g>
<g font-size="1.8" fill="#808080">
<text x="42.9" y="36.9" transform="rotate(-90 42.9 36.9)">4</text>
<text x="45.5" y="36.9" transform="rotate(-90 45.5 36.9)">3</text>
<text x="48" y="36.9" transform="rotate(-90 48 36.9)">2</text>
<text x="50.5" y="36.9" transform="rotate(-90 50.5 36.9)">1</text>
<text x="88.6" y="36.9" transform="rotate(-90 88.6 36.9)">4</text>
<text x="91.2" y="36.9" transform="rotate(-90 91.2 36.9)">3</text>
<text x="93.7" y="36.9" transform="rotate(-90 93.7 36.9)">2</text>
<text x="96.3" y="36.9" transform="rotate(-90 96.3 36.9)">1</text>
<text x="139.4" y="37.5" transform="rotate(-90 139.4 37.5)">4</text>
<text x="142" y="37.5" transform="rotate(-90 142 37.5)">3</text>
<text x="144.5" y="37.5" transform="rotate(-90 144.5 37.5)">2</text>
<text x="147.1" y="37.5" transform="rotate(-90 147.1 37.5)">1</text>
<text x="185.2" y="37.5" transform="rotate(-90 185.2 37.5)">4</text>
<text x="187.7" y="37.5" transform="rotate(-90 187.7 37.5)">3</text>
<text x="190.2" y="37.5" transform="rotate(-90 190.2 37.5)">2</text>
<text x="192.8" y="37.5" transform="rotate(-90 192.8 37.5)">1</text>
<text x="42.9" y="49.6" transform="rotate(-90 42.9 49.6)">4</text>
<text x="45.5" y="49.6" transform="rotate(-90 45.5 49.6)">3</text>
<text x="48" y="49.6" transform="rotate(-90 48 49.6)">2</text>
<text x="50.5" y="49.6" transform="rotate(-90 50.5 49.6)">1</text>
<text x="88.6" y="49.6" transform="rotate(-90 88.6 49.6)">4</text>
<text x="91.2" y="49.6" transform="rotate(-90 91.2 49.6)">3</text>
<text x="93.7" y="49.6" transform="rotate(-90 93.7 49.6)">2</text>
<text x="96.3" y="49.6" transform="rotate(-90 96.3 49.6)">1</text>
<text x="139.4" y="50.2" transform="rotate(-90 139.4 50.2)">4</text>
<text x="142" y="50.2" transform="rotate(-90 142 50.2)">3</text>
<text x="144.5" y="50.2" transform="rotate(-90 144.5 50.2)">2</text>
<text x="147.1" y="50.2" transform="rotate(-90 147.1 50.2)">1</text>
<text x="185.2" y="50.2" transform="rotate(-90 185.2 50.2)">4</text>
<text x="187.7" y="50.2" transform="rotate(-90 187.7 50.2)">3</text>
<text x="190.2" y="50.2" transform="rotate(-90 190.2 50.2)">2</text>
<text x="192.8" y="50.2" transform="rotate(-90 192.8 50.2)">1</text>
<text x="42.9" y="62.3" transform="rotate(-90 42.9 62.3)">4</text>
<text x="45.5" y="62.3" transform="rotate(-90 45.5 62.3)">3</text>
<text x="48" y="62.3" transform="rotate(-90 48 62.3)">2</text>
<text x="50.5" y="62.3" transform="rotate(-90 50.5 62.3)">1</text>
<text x="88.6" y="62.3" transform="rotate(-90 88.6 62.3)">4</text>
<text x="91.2" y="62.3" transform="rotate(-90 91.2 62.3)">3</text>
<text x="93.7" y="62.3" transform="rotate(-90 93.7 62.3)">2</text>
<text x="96.3" y="62.3" transform="rotate(-90 96.3 62.3)">1</text>
<text x="139.4" y="62.9" transform="rotate(-90 139.4 62.9)">4</text>
<text x="142" y="62.9" transform="rotate(-90 142 62.9)">3</text>
<text x="144.5" y="62.9" transform="rotate(-90 144.5 62.9)">2</text>
<text x="147.1" y="62.9" transform="rotate(-90 147.1 62.9)">1</text>
<text x="185.2" y="62.9" transform="rotate(-90 185.2 62.9)">4</text>
<text x="187.7" y="62.9" transform="rotate(-90 187.7 62.9)">3</text>
<text x="190.2" y="62.9" transform="rotate(-90 190.2 62.9)">2</text>
<text x="192.8" y="62.9" transform="rotate(-90 192.8 62.9)">1</text>
<text x="246.1" y="62.3" transform="rotate(-90 246.1 62.3)">8</text>
<text x="42.9" y="75" transform="rotate(-90 42.9 75)">4</text>
<text x="45.5" y="75" transform="rotate(-90 45.5 75)">3</text>
<text x="48" y="75" transform="rotate(-90 48 75)">2</text>
<text x="50.5" y="75" transform="rotate(-90 50.5 75)">1</text>
<text x="88.6" y="75" transform="rotate(-90 88.6 75)">4</text>
<text x="91.2" y="75" transform="rotate(-90 91.2 75)">3</text>
<text x="93.7" y="75" transform="rotate(-90 93.7 75)">2</text>
<text x="96.3" y="75" transform="rotate(-90 96.3 75)">1</text>
<text x="139.4" y="75.6" transform="rotate(-90 139.4 75.6)">4</text>
<text x="142" y="75.6" transform="rotate(-90 142 75.6)">3</text>
<text x="144.5" y="75.6" transform="rotate(-90 144.5 75.6)">2</text>
<text x="147.1" y="75.6" transform="rotate(-90 147.1 75.6)">1</text>
<text x="185.2" y="75.6" transform="rotate(-90 185.2 75.6)">4</text>
<text x="187.7" y="75.6" transform="rotate(-90 187.7 75.6)">3</text>
<text x="190.2" y="75.6" transform="rotate(-90 190.2 75.6)">2</text>
<text x="192.8" y="75.6" transform="rotate(-90 192.8 75.6)">1</text>
<text x="246.1" y="73.7" transform="rotate(-90 246.1 73.7)">4</text>
<text x="55.6" y="91.5" transform="rotate(-90 55.6 91.5)">4</text>
<text x="58.2" y="91.5" transform="rotate(-90 58.2 91.5)">3</text>
<text x="60.7" y="91.5" transform="rotate(-90 60.7 91.5)">2</text>
<text x="63.2" y="91.5" transform="rotate(-90 63.2 91.5)">1</text>
<text x="76.8" y="92.5">3</text>
<text x="89.5" y="95">1</text>
<text x="101.3" y="94.1" transform="rotate(-90 101.3 94.1)">4</text>
<text x="103.9" y="94.1" transform="rotate(-90 103.9 94.1)">3</text>
<text x="106.4" y="94.1" transform="rotate(-90 106.4 94.1)">2</text>
<text x="109" y="94.1" transform="rotate(-90 109 94.1)">1</text>
<text x="152.1" y="92.1" transform="rotate(-90 152.1 92.1)">4</text>
<text x="154.7" y="92.1" transform="rotate(-90 154.7 92.1)">3</text>
<text x="157.2" y="92.1" transform="rotate(-90 157.2 92.1)">2</text>
<text x="159.8" y="92.1" transform="rotate(-90 159.8 92.1)">1</text>
<text x="173.3" y="93.1">5</text>
<text x="186" y="95.6">7</text>
<text x="197.9" y="94.7" transform="rotate(-90 197.9 94.7)">4</text>
<text x="200.4" y="94.7" transform="rotate(-90 200.4 94.7)">3</text>
<text x="202.9" y="94.7" transform="rotate(-90 202.9 94.7)">2</text>
<text x="205.5" y="94.7" transform="rotate(-90 205.5 94.7)">1</text>
<text x="55.6" y="100.4" transform="rotate(-90 55.6 100.4)">1</text>
<text x="58.2" y="100.4" transform="rotate(-90 58.2 100.4)">2</text>
<text x="60.7" y="100.4" transform="rotate(-90 60.7 100.4)">3</text>
<text x="63.2" y="100.4" transform="rotate(-90 63.2 100.4)">4</text>
<text x="76.8" y="97.5">2</text>
<text x="152.1" y="101" transform="rotate(-90 152.1 101)">1</text>
<text x="154.7" y="101" transform="rotate(-90 154.7 101)">2</text>
<text x="157.2" y="101" transform="rotate(-90 157.2 101)">3</text>
<text x="159.8" y="101" transform="rotate(-90 159.8 101)">4</text>
<text x="173.3" y="98.2">6</text>
<text x="42.9" y="113.1" transform="rotate(-90 42.9 113.1)">4</text>
<text x="45.5" y="113.1" transform="rotate(-90 45.5 113.1)">3</text>
<text x="48" y="113.1" transform="rotate(-90 48 113.1)">2</text>
<text x="50.5" y="113.1" transform="rotate(-90 50.5 113.1)">1</text>
<text x="88.6" y="113.1" transform="rotate(-90 88.6 113.1)">4</text>
<text x="91.2" y="113.1" transform="rotate(-90 91.2 113.1)">3</text>
<text x="93.7" y="113.1" transform="rotate(-90 93.7 113.1)">2</text>
<text x="96.3" y="113.1" transform="rotate(-90 96.3 113.1)">1</text>
<text x="139.4" y="113.7" transform="rotate(-90 139.4 113.7)">4</text>
<text x="142" y="113.7" transform="rotate(-90 142 113.7)">3</text>
<text x="144.5" y="113.7" transform="rotate(-90 144.5 113.7)">2</text>
<text x="147.1" y="113.7" transform="rotate(-90 147.1 113.7)">1</text>
<text x="185.2" y="113.7" transform="rotate(-90 185.2 113.7)">4</text>
<text x="187.7" y="113.7" transform="rotate(-90 187.7 113.7)">3</text>
<text x="190.2" y="113.7" transform="rotate(-90 190.2 113.7)">2</text>
<text x="192.8" y="113.7" transform="rotate(-90 192.8 113.7)">1</text>
<text x="241.2" y="109">1</text>
<text x="241.2" y="111.5">2</text>
<text x="250.1" y="109">8</text>
<text x="250.1" y="111.5">7</text>
<text x="241.2" y="114">3</text>
<text x="241.2" y="116.6">4</text>
<text x="250.1" y="114">6</text>
<text x="250.1" y="116.6">5</text>
<text x="42.9" y="125.8" transform="rotate(-90 42.9 125.8)">4</text>
<text x="45.5" y="125.8" transform="rotate(-90 45.5 125.8)">3</text>
<text x="48" y="125.8" transform="rotate(-90 48 125.8)">2</text>
<text x="50.5" y="125.8" transform="rotate(-90 50.5 125.8)">1</text>
<text x="88.6" y="125.8" transform="rotate(-90 88.6 125.8)">4</text>
<text x="91.2" y="125.8" transform="rotate(-90 91.2 125.8)">3</text>
<text x="93.7" y="125.8" transform="rotate(-90 93.7 125.8)">2</text>
<text x="96.3" y="125.8" transform="rotate(-90 96.3 125.8)">1</text>
<text x="139.4" y="126.4" transform="rotate(-90 139.4 126.4)">4</text>
<text x="142" y="126.4" transform="rotate(-90 142 126.4)">3</text>
<text x="144.5" y="126.4" transform="rotate(-90 144.5 126.4)">2</text>
<text x="147.1" y="126.4" transform="rotate(-90 147.1 126.4)">1</text>
<text x="185.2" y="126.4" transform="rotate(-90 185.2 126.4)">4</text>
<text x="187.7" y="126.4" transform="rotate(-90 187.7 126.4)">3</text>
<text x="190.2" y="126.4" transform="rotate(-90 190.2 126.4)">2</text>
<text x="192.8" y="126.4" transform="rotate(-90 192.8 126.4)">1</text>
<text x="42.9" y="138.5" transform="rotate(-90 42.9 138.5)">4</text>
<text x="45.5" y="138.5" transform="rotate(-90 45.5 138.5)">3</text>
<text x="48" y="138.5" transform="rotate(-90 48 138.5)">2</text>
<text x="50.5" y="138.5" transform="rotate(-90 50.5 138.5)">1</text>
<text x="88.6" y="138.5" transform="rotate(-90 88.6 138.5)">4</text>
<text x="91.2" y="138.5" transform="rotate(-90 91.2 138.5)">3</text>
<text x="93.7" y="138.5" transform="rotate(-90 93.7 138.5)">2</text>
<text x="96.3" y="138.5" transform="rotate(-90 96.3 138.5)">1</text>
<text x="139.4" y="139.1" transform="rotate(-90 139.4 139.1)">4</text>
<text x="142" y="139.1" transform="rotate(-90 142 139.1)">3</text>
<text x="144.5" y="139.1" transform="rotate(-90 144.5 139.1)">2</text>
<text x="147.1" y="139.1" transform="rotate(-90 147.1 139.1)">1</text>
<text x="185.2" y="139.1" transform="rotate(-90 185.2 139.1)">4</text>
<text x="187.7" y="139.1" transform="rotate(-90 187.7 139.1)">3</text>
<text x="190.2" y="139.1" transform="rotate(-90 190.2 139.1)">2</text>
<text x="192.8" y="139.1" transform="rotate(-90 192.8 139.1)">1</text>
<text x="42.9" y="151.2" transform="rotate(-90 42.9 151.2)">4</text>
<text x="45.5" y="151.2" transform="rotate(-90 45.5 151.2)">3</text>
<text x="48" y="151.2" transform="rotate(-90 48 151.2)">2</text>
<text x="50.5" y="151.2" transform="rotate(-90 50.5 151.2)">1</text>
<text x="88.6" y="151.2" transform="rotate(-90 88.6 151.2)">4</text>
<text x="91.2" y="151.2" transform="rotate(-90 91.2 151.2)">3</text>
<text x="93.7" y="151.2" transform="rotate(-90 93.7 151.2)">2</text>
<text x="96.3" y="151.2" transform="rotate(-90 96.3 151.2)">1</text>
<text x="139.4" y="151.8" transform="rotate(-90 139.4 151.8)">4</text>
<text x="142" y="151.8" transform="rotate(-90 142 151.8)">3</text>
<text x="144.5" y="151.8" transform="rotate(-90 144.5 151.8)">2</text>
<text x="147.1" y="151.8" transform="rotate(-90 147.1 151.8)">1</text>
<text x="185.2" y="151.8" transform="rotate(-90 185.2 151.8)">4</text>
<text x="187.7" y="151.8" transform="rotate(-90 187.7 151.8)">3</text>
<text x="190.2" y="151.8" transform="rotate(-90 190.2 151.8)">2</text>
<text x="192.8" y="151.8" transform="rotate(-90 192.8 151.8)">1</text>
</g>
</svg>
